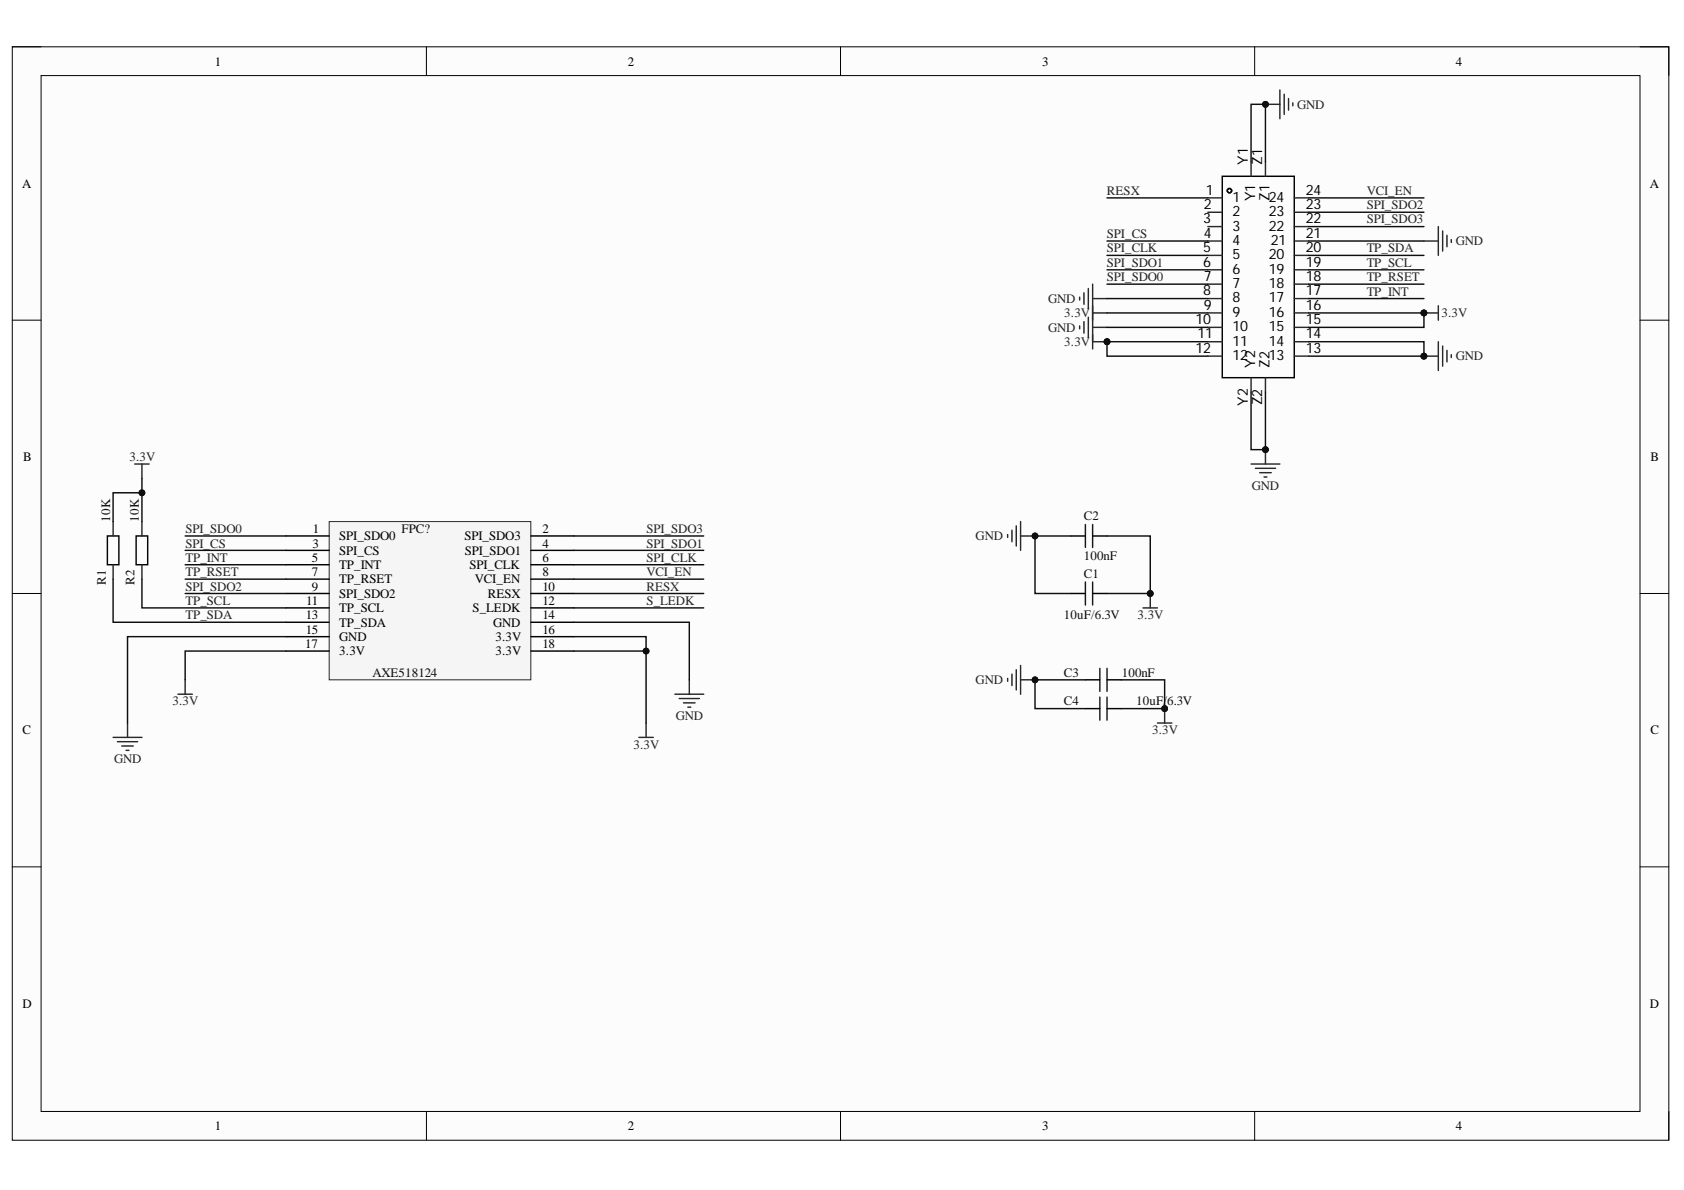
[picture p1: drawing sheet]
<svg xmlns="http://www.w3.org/2000/svg" width="297mm" height="210mm" viewBox="0 0 297 210" stroke-linecap="round" stroke-linejoin="round" font-family="sans-serif">
<path d="M2.2 8.3h292.2v192.8h-292.2z" fill-rule="evenodd" fill="#fcfcfc"/>
<path d="M2.2 8.3h292.2v192.8h-292.2z" fill="none" stroke="#000" stroke-width=".18"/>
<path d="M7.2 13.3h282.1v182.7h-282.1z" fill-rule="evenodd" fill="#fcfcfc"/>
<g fill="none" stroke="#000" stroke-width=".18">
<path d="M2.2 8.3h5M7.2 13.3h282.1v182.7h-282.1zM75.2 8.3v5M148.3 8.3v5M221.3 8.3v5M289.3 8.3h5.1v5M2.2 56.5h5M289.3 56.5h5.1M2.2 104.7h5M289.3 104.7h5.1M2.2 152.9h5M289.3 152.9h5.1"/>
<path d="M75.2 196v5.1M148.3 196v5.1M221.3 196v5.1M294.4 196v5.1"/>
</g>
<path d="M58.1 92h35.5v27.9h-35.5z" fill-rule="evenodd" fill="#f5f5f5"/>
<path d="M58.1 92h35.5v27.9h-35.5z" fill="none" stroke="#262626" stroke-width=".18"/>
<g fill="none" stroke="#000" stroke-width=".25">
<path d="M50.4 94.5h7.7M50.4 97.1h7.7M50.4 99.6h7.7M93.6 94.5h7.7M93.6 97.1h7.7M93.6 99.6h7.7M50.4 102.2h7.7M50.4 104.7h7.7M50.4 107.2h7.7M50.4 109.8h7.7M50.4 112.3h7.7M50.4 114.8h7.7"/>
<path d="M93.6 102.2h7.7M93.6 104.7h7.7M93.6 107.2h7.7M93.6 109.8h7.7M93.6 112.3h7.7M93.6 114.8h7.7"/>
</g>
<g fill="none" stroke="#262626" stroke-width=".25">
<path d="M32.7 119.9v2.6M121.6 119.9v2.6M201.6 107.2h2.6M202.9 104.7v2.5M20 130.1h5M20.7 130.8h3.6M21.5 131.6h2M22.2 132.4h.5M22.5 127.5v2.6M31.4 122.5h2.5M112.7 130.1h2.5M114 127.5v2.6"/>
<path d="M119 122.5h5.1M119.8 123.2h3.6M120.6 124h2M121.3 124.7h.5"/>
</g>
<circle cx="202.9" cy="104.7" r=".51" fill="#0e0e0e"/>
<circle cx="202.9" cy="104.7" r=".51" fill="none" stroke="#0e0e0e" stroke-width=".18"/>
<path d="M191.5 92.5v4.1M192.7 92.5v4.1M191.5 102.7v4M192.7 102.7v4" fill="none" stroke="#1c1c1c" stroke-width=".25"/>
<path d="M188.9 94.5h2.6M192.7 94.5h2.6M188.9 104.7h2.6M192.7 104.7h2.6" fill="none" stroke="#000" stroke-width=".25"/>
<path d="M177.7 94.3v.5M178.5 93.5v2.1M179.3 92.8v3.5M180 92v5.1M180 94.5h2.6" fill="none" stroke="#262626" stroke-width=".25"/>
<circle cx="182.6" cy="94.5" r=".51" fill="#0e0e0e"/>
<circle cx="182.6" cy="94.5" r=".51" fill="none" stroke="#0e0e0e" stroke-width=".18"/>
<path d="M194 117.9v4.1M195.3 117.9v4.1M194 123v4M195.3 123v4" fill="none" stroke="#1c1c1c" stroke-width=".25"/>
<path d="M191.5 119.9h2.5M195.3 119.9h2.5M191.5 125h2.5M195.3 125h2.5" fill="none" stroke="#000" stroke-width=".25"/>
<path d="M204.2 127.5h2.5M205.4 125v2.5" fill="none" stroke="#262626" stroke-width=".25"/>
<circle cx="205.4" cy="125" r=".51" fill="#0e0e0e"/>
<circle cx="205.4" cy="125" r=".51" fill="none" stroke="#0e0e0e" stroke-width=".18"/>
<path d="M177.7 119.7v.5M178.5 118.9v2M179.3 118.1v3.6M180 117.4v5.1M180 119.9h2.6" fill="none" stroke="#262626" stroke-width=".25"/>
<circle cx="182.6" cy="119.9" r=".51" fill="#0e0e0e"/>
<circle cx="182.6" cy="119.9" r=".51" fill="none" stroke="#0e0e0e" stroke-width=".18"/>
<g fill="none" stroke="#000" stroke-width=".25">
<path d="M215.6 31.1h12.7v35.5h-12.7z"/>
<circle cx="216.9" cy="33.6" r=".38"/>
</g>
<g fill="none" stroke="#292929" stroke-width=".25">
<path d="M213 34.9h2.6M213 37.4h2.6M213 40h2.6M220.7 28.6v2.5M223.2 28.6v2.5M228.3 34.9h2.5M228.3 37.4h2.5M228.3 40h2.5M213 42.5h2.6M213 45h2.6M213 47.6h2.6M213 50.1h2.6"/>
<path d="M213 52.7h2.6M213 55.2h2.6M213 57.7h2.6M228.3 42.5h2.5M228.3 45h2.5M228.3 47.6h2.5M228.3 50.1h2.5M228.3 52.7h2.5M228.3 55.2h2.5M228.3 57.7h2.5M213 60.3h2.6M213 62.8h2.6"/>
<path d="M220.7 66.6v2.6M223.2 66.6v2.6M228.3 60.3h2.5M228.3 62.8h2.5"/>
</g>
<path d="M190.4 52.4v.5M190.4 57.5v.5M191.2 51.7v2M191.2 56.7v2.1M192 50.9v3.5M192 56v3.5M192.7 50.1v11.4M192.7 52.7h2.6M192.7 55.2h2.6M192.7 57.7h2.6M192.7 60.3h2.6" fill="none" stroke="#262626" stroke-width=".25"/>
<circle cx="195.3" cy="60.3" r=".51" fill="#0e0e0e"/>
<circle cx="195.3" cy="60.3" r=".51" fill="none" stroke="#0e0e0e" stroke-width=".18"/>
<path d="M251.2 62.8h2.5M253.7 60.3v5.1M254.5 61v3.6M255.2 61.8v2M256 62.6v.5" fill="none" stroke="#262626" stroke-width=".25"/>
<circle cx="251.2" cy="62.8" r=".51" fill="#0e0e0e"/>
<circle cx="251.2" cy="62.8" r=".51" fill="none" stroke="#0e0e0e" stroke-width=".18"/>
<path d="M251.2 55.2h2.5M253.7 53.9v2.6" fill="none" stroke="#262626" stroke-width=".25"/>
<circle cx="251.2" cy="55.2" r=".51" fill="#0e0e0e"/>
<circle cx="251.2" cy="55.2" r=".51" fill="none" stroke="#0e0e0e" stroke-width=".18"/>
<path d="M253.7 40v5M251.2 42.5h2.5M254.5 40.7v3.6M255.2 41.5v2M256 42.3v.5M223.2 79.3v2.5M220.7 81.8h5.1M221.4 82.6h3.6M222.2 83.4h2M223 84.1h.5" fill="none" stroke="#262626" stroke-width=".25"/>
<circle cx="223.2" cy="79.3" r=".51" fill="#0e0e0e"/>
<circle cx="223.2" cy="79.3" r=".51" fill="none" stroke="#0e0e0e" stroke-width=".18"/>
<path d="M223.2 18.4h2.6M225.8 15.9v5M226.5 16.6v3.6M227.3 17.4v2M228 18.1v.6" fill="none" stroke="#262626" stroke-width=".25"/>
<circle cx="223.2" cy="18.4" r=".51" fill="#0e0e0e"/>
<circle cx="223.2" cy="18.4" r=".51" fill="none" stroke="#0e0e0e" stroke-width=".18"/>
<path d="M18.9 94.5h2.1v5.1h-2.1zM24 94.5h2v5.1h-2z" fill="none" stroke="#000" stroke-width=".25"/>
<path d="M20 92v2.5M20 99.6v2.6M25 92v2.5M25 99.6v2.6" fill="none" stroke="#292929" stroke-width=".25"/>
<path d="M23.8 81.8h2.5M25 81.8v2.6" fill="none" stroke="#262626" stroke-width=".25"/>
<path d="M25 84.4v7.6" fill="none" stroke="#0e0e0e" stroke-width=".25"/>
<circle cx="25" cy="86.9" r=".51" fill="#0e0e0e"/>
<circle cx="25" cy="86.9" r=".51" fill="none" stroke="#0e0e0e" stroke-width=".18"/>
<path d="M32.7 99.6h17.7M32.7 97.1h17.7M32.7 94.5h17.7M20 102.2v7.6h30.4M25 102.2v5h25.4M32.7 104.7h17.7M32.7 102.2h17.7M50.4 112.3h-27.9v15.2M50.4 114.8h-17.7v5.1M101.3 114.8h12.7v12.7" fill="none" stroke="#0e0e0e" stroke-width=".25"/>
<circle cx="114" cy="114.8" r=".51" fill="#0e0e0e"/>
<circle cx="114" cy="114.8" r=".51" fill="none" stroke="#0e0e0e" stroke-width=".18"/>
<path d="M101.3 112.3h12.7v2.5" fill="none" stroke="#0e0e0e" stroke-width=".25"/>
<circle cx="114" cy="114.8" r=".51" fill="#0e0e0e"/>
<circle cx="114" cy="114.8" r=".51" fill="none" stroke="#0e0e0e" stroke-width=".18"/>
<path d="M101.3 99.6h22.8M101.3 97.1h22.8M101.3 94.5h22.8M101.3 109.8h20.3v10.1M101.3 107.2h22.8M101.3 104.7h22.8M101.3 102.2h22.8M191.5 119.9h-8.9v5.1h8.9" fill="none" stroke="#0e0e0e" stroke-width=".25"/>
<circle cx="182.6" cy="119.9" r=".51" fill="#0e0e0e"/>
<circle cx="182.6" cy="119.9" r=".51" fill="none" stroke="#0e0e0e" stroke-width=".18"/>
<path d="M188.9 94.5h-6.3v10.2h6.3" fill="none" stroke="#0e0e0e" stroke-width=".25"/>
<circle cx="182.6" cy="94.5" r=".51" fill="#0e0e0e"/>
<circle cx="182.6" cy="94.5" r=".51" fill="none" stroke="#0e0e0e" stroke-width=".18"/>
<path d="M195.3 94.5h7.6v10.2h-7.6" fill="none" stroke="#0e0e0e" stroke-width=".25"/>
<circle cx="202.9" cy="104.7" r=".51" fill="#0e0e0e"/>
<circle cx="202.9" cy="104.7" r=".51" fill="none" stroke="#0e0e0e" stroke-width=".18"/>
<path d="M195.3 60.3v2.5h17.7" fill="none" stroke="#0e0e0e" stroke-width=".25"/>
<circle cx="195.3" cy="60.3" r=".51" fill="#0e0e0e"/>
<circle cx="195.3" cy="60.3" r=".51" fill="none" stroke="#0e0e0e" stroke-width=".18"/>
<path d="M195.3 60.3h17.7" fill="none" stroke="#0e0e0e" stroke-width=".25"/>
<circle cx="195.3" cy="60.3" r=".51" fill="#0e0e0e"/>
<circle cx="195.3" cy="60.3" r=".51" fill="none" stroke="#0e0e0e" stroke-width=".18"/>
<path d="M195.3 34.9h17.7M195.3 57.7h17.7M195.3 55.2h17.7M195.3 52.7h17.7M195.3 50.1h17.7M195.3 47.6h17.7M195.3 45h17.7M195.3 42.5h17.7M197.8 119.9h7.6v5.1h-7.6" fill="none" stroke="#0e0e0e" stroke-width=".25"/>
<circle cx="205.4" cy="125" r=".51" fill="#0e0e0e"/>
<circle cx="205.4" cy="125" r=".51" fill="none" stroke="#0e0e0e" stroke-width=".18"/>
<path d="M220.7 69.2v10.1h2.5v-10.1" fill="none" stroke="#0e0e0e" stroke-width=".25"/>
<circle cx="223.2" cy="79.3" r=".51" fill="#0e0e0e"/>
<circle cx="223.2" cy="79.3" r=".51" fill="none" stroke="#0e0e0e" stroke-width=".18"/>
<path d="M220.7 28.6v-10.2h2.5v10.2" fill="none" stroke="#0e0e0e" stroke-width=".25"/>
<circle cx="223.2" cy="18.4" r=".51" fill="#0e0e0e"/>
<circle cx="223.2" cy="18.4" r=".51" fill="none" stroke="#0e0e0e" stroke-width=".18"/>
<path d="M230.8 62.8h20.4" fill="none" stroke="#0e0e0e" stroke-width=".25"/>
<circle cx="251.2" cy="62.8" r=".51" fill="#0e0e0e"/>
<circle cx="251.2" cy="62.8" r=".51" fill="none" stroke="#0e0e0e" stroke-width=".18"/>
<path d="M230.8 60.3h20.4v2.5" fill="none" stroke="#0e0e0e" stroke-width=".25"/>
<circle cx="251.2" cy="62.8" r=".51" fill="#0e0e0e"/>
<circle cx="251.2" cy="62.8" r=".51" fill="none" stroke="#0e0e0e" stroke-width=".18"/>
<path d="M251.2 55.2v2.5h-20.4" fill="none" stroke="#0e0e0e" stroke-width=".25"/>
<circle cx="251.2" cy="55.2" r=".51" fill="#0e0e0e"/>
<circle cx="251.2" cy="55.2" r=".51" fill="none" stroke="#0e0e0e" stroke-width=".18"/>
<path d="M230.8 55.2h20.4" fill="none" stroke="#0e0e0e" stroke-width=".25"/>
<circle cx="251.2" cy="55.2" r=".51" fill="#0e0e0e"/>
<circle cx="251.2" cy="55.2" r=".51" fill="none" stroke="#0e0e0e" stroke-width=".18"/>
<path d="M230.8 40h20.4M230.8 37.4h20.4M230.8 34.9h20.4M230.8 52.7h20.4M230.8 50.1h20.4M230.8 47.6h20.4M230.8 45h20.4M230.8 42.5h20.4M25 86.9h-5v5.1" fill="none" stroke="#0e0e0e" stroke-width=".25"/>
<circle cx="25" cy="86.9" r=".51" fill="#0e0e0e"/>
<circle cx="25" cy="86.9" r=".51" fill="none" stroke="#0e0e0e" stroke-width=".18"/>
<g font-size="2.5">
<text x="220.1" y="29" transform="rotate(-90 220.1 29)">Y1</text>
<text x="222.6" y="29" transform="rotate(-90 222.6 29)">Z1</text>
<text x="212.7" y="34.4">1</text>
<text x="217.4" y="35.6">1</text>
<text x="221.4" y="35.5" transform="rotate(-90 221.4 35.5)">Y1</text>
<text x="223.8" y="35.6">24</text>
<text x="223.9" y="35.4" transform="rotate(-90 223.9 35.4)">Z1</text>
<text x="230.3" y="34.4">24</text>
<text x="212.2" y="39.4">3</text>
<text x="212.3" y="36.9">2</text>
<text x="212.3" y="42">4</text>
<text x="217.4" y="38.2">2</text>
<text x="217.4" y="40.7">3</text>
<text x="223.8" y="40.7">22</text>
<text x="223.8" y="38.2">23</text>
<text x="230.3" y="42">21</text>
<text x="230.3" y="39.4">22</text>
<text x="230.3" y="36.9">23</text>
<text x="212.2" y="44.5">5</text>
<text x="212.2" y="47">6</text>
<text x="217.4" y="43.2">4</text>
<text x="217.4" y="45.8">5</text>
<text x="223.8" y="45.8">20</text>
<text x="224.2" y="43.2">21</text>
<text x="230.3" y="47">19</text>
<text x="230.3" y="44.5">20</text>
<text x="212.2" y="52.1">8</text>
<text x="212.3" y="49.6">7</text>
<text x="217.4" y="48.3">6</text>
<text x="217.4" y="50.8">7</text>
<text x="217.4" y="53.4">8</text>
<text x="223.8" y="53.4">17</text>
<text x="223.8" y="50.8">18</text>
<text x="223.8" y="48.3">19</text>
<text x="230.3" y="52.1">17</text>
<text x="230.3" y="49.6">18</text>
<text x="210.9" y="57.2">10</text>
<text x="211.2" y="59.7">11</text>
<text x="212.3" y="54.6">9</text>
<text x="217.4" y="55.9">9</text>
<text x="217.4" y="58.4">10</text>
<text x="223.8" y="58.4">15</text>
<text x="223.8" y="55.9">16</text>
<text x="230.3" y="59.7">14</text>
<text x="230.3" y="57.2">15</text>
<text x="230.3" y="54.6">16</text>
<text x="210.9" y="62.2">12</text>
<text x="217.4" y="61">11</text>
<text x="217.4" y="63.5">12</text>
<text x="221.4" y="64.8" transform="rotate(-90 221.4 64.8)">Y2</text>
<text x="223.8" y="63.5">13</text>
<text x="223.8" y="61">14</text>
<text x="223.9" y="64.8" transform="rotate(-90 223.9 64.8)">Z2</text>
<text x="230.3" y="62.2">13</text>
<text x="220.1" y="71.6" transform="rotate(-90 220.1 71.6)">Y2</text>
<text x="222.6" y="71.5" transform="rotate(-90 222.6 71.5)">Z2</text>
</g>
<g font-size="2.3">
<text x="37.9" y="11.6">1</text>
<text x="110.7" y="11.6">2</text>
<text x="183.8" y="11.6">3</text>
<text x="256.8" y="11.6">4</text>
<text x="3.9" y="33.1">A</text>
<text x="291" y="33.1">A</text>
<text x="4.1" y="81.3">B</text>
<text x="291.1" y="81.3">B</text>
<text x="55.2" y="94">1</text>
<text x="59.8" y="95.3">SPI_SDO0</text>
<text x="81.9" y="95.3">SPI_SDO3</text>
<text x="95.7" y="94">2</text>
<text x="55" y="99.1">5</text>
<text x="55" y="101.6">7</text>
<text x="55.1" y="96.6">3</text>
<text x="59.8" y="97.8">SPI_CS</text>
<text x="59.8" y="100.4">TP_INT</text>
<text x="82" y="97.8">SPI_SDO1</text>
<text x="82.8" y="100.4">SPI_CLK</text>
<text x="95.7" y="96.6">4</text>
<text x="95.7" y="99.1">6</text>
<text x="95.7" y="101.6">8</text>
<text x="54" y="106.7">11</text>
<text x="55" y="104.2">9</text>
<text x="59.8" y="102.9">TP_RSET</text>
<text x="59.8" y="105.4">SPI_SDO2</text>
<text x="59.8" y="108">TP_SCL</text>
<text x="83.3" y="108">S_LEDK</text>
<text x="83.8" y="102.9">VCI_EN</text>
<text x="86" y="105.4">RESX</text>
<text x="95.7" y="104.2">10</text>
<text x="95.7" y="106.7">12</text>
<text x="53.9" y="109.2">13</text>
<text x="53.9" y="111.8">15</text>
<text x="59.8" y="110.5">TP_SDA</text>
<text x="59.8" y="113">GND</text>
<text x="87" y="110.5">GND</text>
<text x="87.4" y="113">3.3V</text>
<text x="95.7" y="109.2">14</text>
<text x="95.7" y="111.8">16</text>
<text x="53.8" y="114.3">17</text>
<text x="59.8" y="115.6">3.3V</text>
<text x="87.4" y="115.6">3.3V</text>
<text x="95.7" y="114.3">18</text>
<text x="4" y="129.5">C</text>
<text x="291.1" y="129.5">C</text>
<text x="4" y="177.7">D</text>
<text x="291" y="177.7">D</text>
<text x="37.9" y="199.3">1</text>
<text x="110.7" y="199.3">2</text>
<text x="183.8" y="199.3">3</text>
<text x="256.8" y="199.3">4</text>
</g>
<g font-size="2.3" fill="#262626">
<text x="228.8" y="19.2">GND</text>
<text x="195.3" y="34.4">RESX</text>
<text x="241.1" y="34.4">VCI_EN</text>
<text x="195.3" y="42">SPI_CS</text>
<text x="241.1" y="39.4">SPI_SDO3</text>
<text x="241.1" y="36.9">SPI_SDO2</text>
<text x="195.3" y="44.5">SPI_CLK</text>
<text x="195.3" y="47">SPI_SDO1</text>
<text x="241.1" y="47">TP_SCL</text>
<text x="241.1" y="44.5">TP_SDA</text>
<text x="256.8" y="43.2">GND</text>
<text x="184.9" y="53.4">GND</text>
<text x="195.3" y="49.6">SPI_SDO0</text>
<text x="241.1" y="52.2">TP_INT</text>
<text x="241.1" y="49.6">TP_RSET</text>
<text x="184.9" y="58.5">GND</text>
<text x="187.7" y="56">3.3V</text>
<text x="254.3" y="56">3.3V</text>
<text x="187.7" y="61">3.3V</text>
<text x="256.8" y="63.6">GND</text>
<text x="22.8" y="81.3">3.3V</text>
<text x="220.8" y="86.4">GND</text>
<text x="32.7" y="94">SPI_SDO0</text>
<text x="114" y="94">SPI_SDO3</text>
<text x="172.1" y="95.3">GND</text>
<text x="32.7" y="96.6">SPI_CS</text>
<text x="32.7" y="99.1">TP_INT</text>
<text x="32.7" y="101.6">TP_RSET</text>
<text x="114" y="96.6">SPI_SDO1</text>
<text x="114" y="99.1">SPI_CLK</text>
<text x="114" y="101.6">VCI_EN</text>
<text x="32.7" y="104.2">SPI_SDO2</text>
<text x="32.7" y="106.7">TP_SCL</text>
<text x="114" y="104.2">RESX</text>
<text x="114" y="106.7">S_LEDK</text>
<text x="32.7" y="109.2">TP_SDA</text>
<text x="200.7" y="109.2">3.3V</text>
<text x="30.4" y="124.4">3.3V</text>
<text x="172.1" y="120.6">GND</text>
<text x="119.2" y="127">GND</text>
<text x="203.2" y="129.5">3.3V</text>
<text x="20.1" y="134.6">GND</text>
<text x="111.7" y="132">3.3V</text>
</g>
<g font-size="2.3" fill="#0e0e0e">
<text x="19.4" y="92" transform="rotate(-90 19.4 92)">10K</text>
<text x="24.5" y="92" transform="rotate(-90 24.5 92)">10K</text>
<text x="70.8" y="94">FPC?</text>
<text x="191.2" y="91.7">C2</text>
<text x="191.2" y="98.9">100nF</text>
<text x="191.2" y="101.9">C1</text>
<text x="18.7" y="103.2" transform="rotate(-90 18.7 103.2)">R1</text>
<text x="23.8" y="103.2" transform="rotate(-90 23.8 103.2)">R2</text>
<text x="187.6" y="109.2">10uF/6.3V</text>
<text x="65.7" y="119.4">AXE518124</text>
<text x="187.6" y="119.4">C3</text>
<text x="197.9" y="119.4">100nF</text>
<text x="187.6" y="124.4">C4</text>
<text x="200.4" y="124.4">10uF/</text>
<text x="205.9" y="124.4">6.3V</text>
</g>
</svg>
